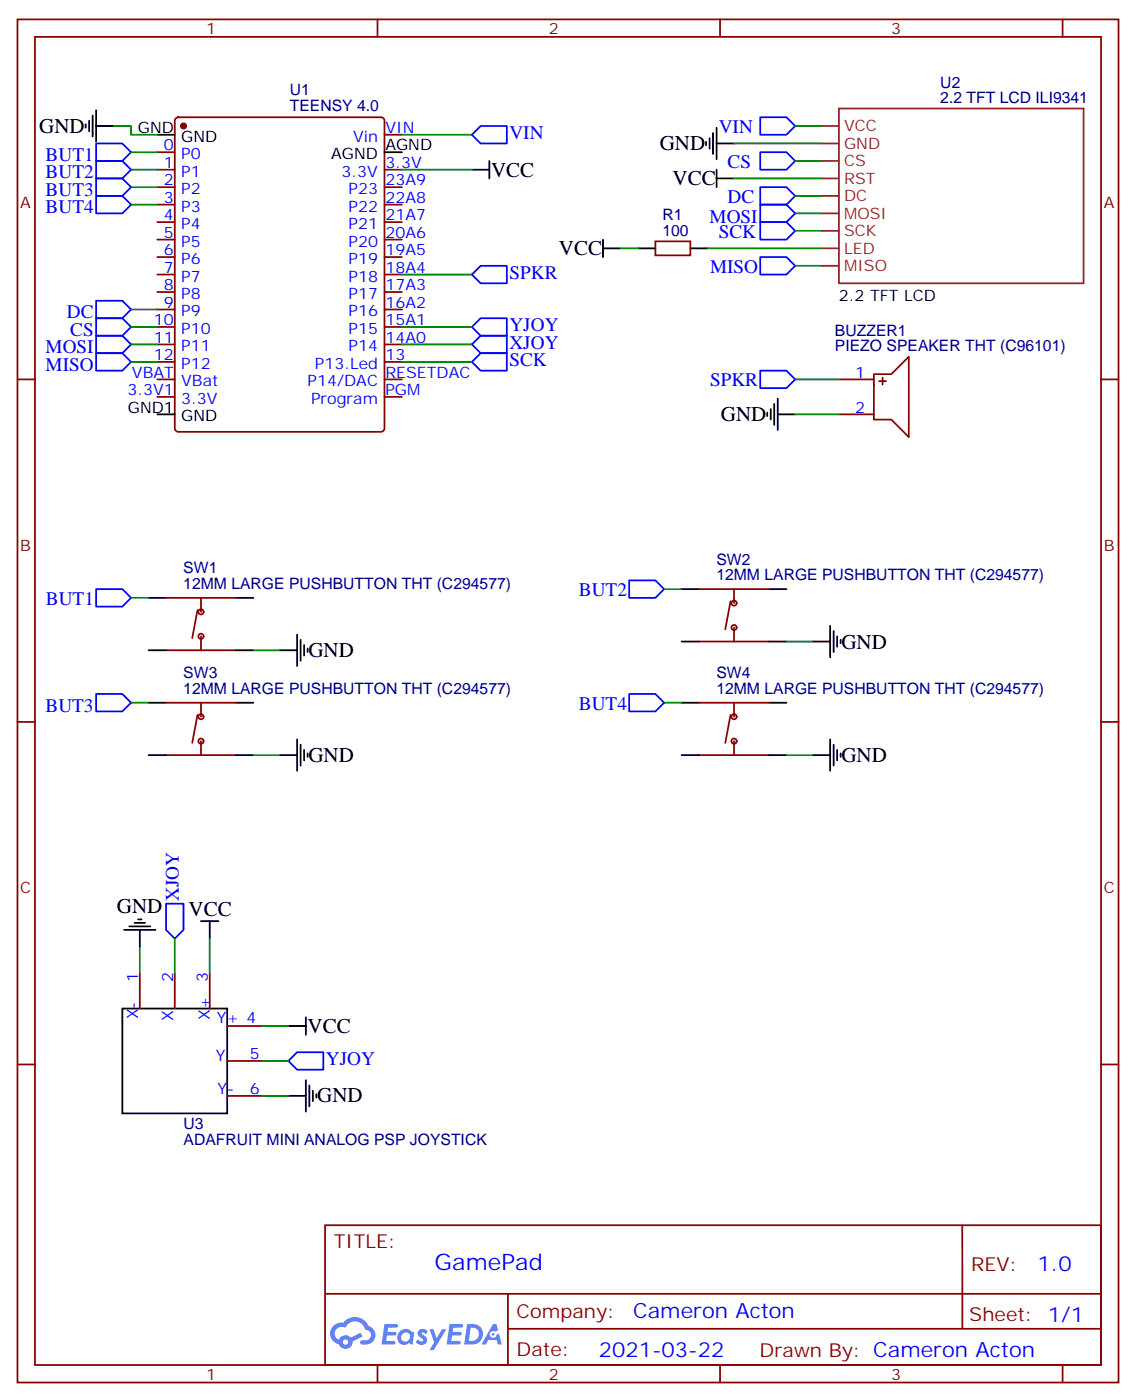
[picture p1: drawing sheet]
<svg xmlns="http://www.w3.org/2000/svg" width="229mm" height="283mm" viewBox="0 0 229 283" stroke-linecap="round" stroke-linejoin="round" font-family="sans-serif">
<g fill="none" stroke="#870000" stroke-width=".35">
<path d="M3.5 3.9h222.3v275.2h-222.3zM7.1 7.4h215.1v268.2h-215.1zM76.2 3.9v3.5M145.3 3.9v3.5M214.5 3.9v3.5M3.5 76.6h3.6M222.2 76.6h3.6M3.5 145.7h3.6M222.2 145.7h3.6M3.5 214.9h3.6M222.2 214.9h3.6M65.6 247.3h156.6v28.3h-156.6z"/>
<path d="M194.2 247.4l.1 20.8M65.7 261.2h156.4M76.2 275.6v3.5M102.5 268.2h119.6M102.5 261.2v14.1M145.3 275.6v3.5M214.5 275.6v3.5"/>
</g>
<g fill="#5487ff">
<path d="M84.6 268.5a1.22 1.22 0 0 1 1.7 .3l-.4 .6a.47 .47 0 0 0-.3-.5 .47 .47 0 0 0-.5 .2v.2a1.55 1.55 0 0 1 1.1 1.5 1.34 1.34 0 0 1-2.3 .1l.5-.5 .7 .4a.29 .29 0 0 0 .4-.3 .29 .29 0 0 0-.3-.3 1.04 1.04 0 0 1-.6-1.7z"/>
<path d="M77.6 267.3h2.1a.43 .43 0 0 1 .5 0 .43 .43 0 0 1 .1 .5l-.3 .2h-1.7l-.1 .9h1.5a.37 .37 0 0 1 .4 .4 .37 .37 0 0 1-.4 .3h-1.6l-.2 1.1h1.3a.43 .43 0 0 1 .5 .1 .43 .43 0 0 1 .1 .4l-.3 .2h-2.5z"/>
<path d="M90.8 267.3h2.1a.43 .43 0 0 1 .4 0 .43 .43 0 0 1 .1 .5l-.3 .2h-1.6l-.1 .9h1.5a.37 .37 0 0 1 .3 .4 .37 .37 0 0 1-.4 .3h-1.6l-.1 1.1h1.3a.43 .43 0 0 1 .4 .1 .43 .43 0 0 1 .1 .4l-.3 .2h-2.4z"/>
<path d="M99.5 267.3h.7l.3 1.2-.6 .3a.69 .69 0 0 0-1 .3 .69 .69 0 0 0 .5 1 .69 .69 0 0 0 .8-.6l.5-.3 .6 2.2h-.8l-.2-.9h-1.8l-.4 .9h-.9z"/>
<path d="M86.7 268.3h.8l.6 1.9 1.1-1.9h.9l-2.5 4.2h-.9l.9-1.5z"/>
<path d="M94.3 267.3l-.6 4.1h1.3a2.11 2.11 0 0 0 2.5-2.1 2.11 2.11 0 0 0-2.5-2zM95 268a1.39 1.39 0 0 1 1.7 1.4 1.39 1.39 0 0 1-1.8 1.3h-.3z"/>
<path d="M80.6 268.9a1.47 1.47 0 0 0-.1 2.1 1.47 1.47 0 0 0 2.1 .1l.7 .3 .3-2.3-.2-.2-.4-.1a1.49 1.49 0 0 0-2.4 .1zM81.3 269.3a.91 .91 0 0 1 1.5 .3 .91 .91 0 0 1-1 1.2 .87 .87 0 0 1-.8-.6 .87 .87 0 0 1 .3-.9z"/>
<path d="M67.3 267.6a2.18 2.18 0 0 0 1.1 3.8 1.44 1.44 0 0 0 1.6 .9 1.44 1.44 0 0 0 1.2-1.5l2-1-.5-.7-1.9 .9a1.47 1.47 0 0 0-2.4 .5 1.39 1.39 0 0 1-.7-2 1.39 1.39 0 0 1 2-.5 2.08 2.08 0 0 1 2.2-1.3 2.08 2.08 0 0 1 1.8 1.7 1.07 1.07 0 0 1 1.2 1 1.07 1.07 0 0 1-1 1.2h-.7a.43 .43 0 0 0-.5 .3 .43 .43 0 0 0 .4 .5 2 2 0 0 0 2.4-1 2 2 0 0 0-.7-2.5l-.4-.2a2.98 2.98 0 0 0-5.1-.7l-1.1 .1zM69.2 270.9a.55 .55 0 0 1 1.1 0 .55 .55 0 0 1-1.1 0z"/>
<circle cx="99.5" cy="269.4" r=".26"/>
</g>
<g fill="none" stroke="#870000" stroke-width=".35">
<path d="M31.7 30.7h3.6M31.7 34.3h3.6M31.7 37.8h3.6M35.5 23.9l.5-.2h40.9a.71 .71 0 0 1 .7 .7v62.1a.76 .76 0 0 1-.7 .7h-40.9a.76 .76 0 0 1-.7-.7v-62.1zM77.6 34.3h3.5M77.6 37.8h3.5M77.6 27.2h3.5M31.7 41.3h3.6M31.7 44.8h3.6M31.7 48.4h3.6M31.7 51.9h3.6M31.7 55.4h3.6"/>
<path d="M31.7 58.9h3.6M77.6 41.3h3.5M77.6 44.8h3.5M77.6 48.4h3.5M77.6 51.9h3.5M77.6 55.4h3.5M77.6 58.9h3.5M132.3 48.7h7v2.8h-7zM31.7 62.5h3.6M31.7 66h3.6M31.7 69.5h3.6M31.7 73.1h3.6"/>
<path d="M31.7 76.6h3.6M77.6 62.5h3.5M77.6 66h3.5M77.6 69.5h3.5M77.6 73.1h3.5M77.6 76.6h3.5M169.3 76.6h7.1M176.4 75.5h3.5l3.5-3.5v16.2l-3.5-3.5h-3.5zM177.4 76.9h1.5M178.2 76.2v1.4M31.7 80.1h3.6M77.6 80.1h3.5"/>
<path d="M169.3 83.6h7.1M141.1 118.9h14.1M148.2 118.9v2.8M33.5 120.7h14.1M33.5 131.3h14.1M39.9 123.2l-1.1 5.6M40.6 120.7v2.8M40.6 128.4v2.9M141.1 129.5h14.1M147.5 121.4l-1.1 5.6M148.2 126.7v2.8M33.5 141.9h14.1"/>
<path d="M33.5 152.4h14.1M39.9 144.3l-1.1 5.7M40.6 141.9v2.8M40.6 149.6v2.8M141.1 141.9h14.1M141.1 152.4h14.1M147.5 144.3l-1.1 5.7M148.2 141.9v2.8M148.2 149.6v2.8M28.2 196.5v7.1M35.3 196.5v7.1M42.3 196.5v7.1"/>
<path d="M45.9 207.1h7M45.9 214.2h7M45.9 221.2h7"/>
<circle cx="40.6" cy="123.5" r=".53"/>
<circle cx="40.6" cy="128.4" r=".53"/>
<circle cx="148.2" cy="126.7" r=".53"/>
<circle cx="148.2" cy="121.7" r=".53"/>
<circle cx="40.6" cy="144.7" r=".53"/>
<circle cx="40.6" cy="149.6" r=".53"/>
<circle cx="148.2" cy="149.6" r=".53"/>
<circle cx="148.2" cy="144.7" r=".53"/>
</g>
<circle cx="37" cy="25.4" r=".53" fill="#870000" stroke="#870000" stroke-width=".35"/>
<g fill="none" stroke="#000" stroke-width=".35">
<path d="M17.3 25.1v.7M18 24.4v2.1M18.7 23.3v4.3M19.4 25.4h3.5M19.4 22.3v6.3M31.7 27.2h3.6M77.6 30.7h3.5M95.2 34.3h3.6M98.8 32.5v3.5M142.5 28.6v.7M143.2 27.9v2.1M143.9 26.8v4.3"/>
<path d="M144.6 29h3.6M144.6 25.8v6.3M144.6 34.3v3.5M144.6 36h3.6M121.7 50.1h3.5M121.7 48.4v3.5M128.8 50.1h3.5M139.3 50.1h3.6M31.7 83.6h3.6M154.9 83.3v.7M155.6 82.6v2.1M156.3 81.5v4.3"/>
<path d="M157 83.6h3.5M157 80.5v6.3M137.6 118.9h3.5M155.2 118.9h3.5M30 120.7h3.5M30 131.3h3.5M47.6 120.7h3.6M47.6 131.3h3.6M56.4 131.3h3.6M60 128.1v6.3M60.7 129.2v4.2M61.4 130.2v2.1"/>
<path d="M62.1 130.9v.7M137.6 129.5h3.5M155.2 129.5h3.5M164 129.5h3.6M167.6 126.3v6.4M168.3 127.4v4.2M169 128.4v2.2M169.7 129.2v.7M30 141.9h3.5M30 152.4h3.5M47.6 141.9h3.6M47.6 152.4h3.6"/>
<path d="M56.4 152.4h3.6M60 149.3v6.3M60.7 150.3v4.3M61.4 151.4v2.1M62.1 152.1v.7M137.6 141.9h3.5M137.6 152.4h3.5M155.2 141.9h3.5M155.2 152.4h3.5M164 152.4h3.6M167.6 149.3v6.3M168.3 150.3v4.3"/>
<path d="M169 151.4v2.1M169.7 152.1v.7M25 187.7h6.4M26.1 187h4.2M27.2 186.3h2.1M27.9 185.6h.7M28.2 187.7v3.5M40.6 185.9h3.5M42.3 185.9v3.6M24.7 203.6h21.2v21.2h-21.2zM58.2 207.1h3.5M61.7 205.4v3.5"/>
<path d="M61.7 218.1v6.3M62.4 219.1v4.2M58.2 221.2h3.5M63.1 220.2v2.1M63.9 220.9v.7"/>
</g>
<path d="M165.8 39.5h3.5M165.8 36h3.5M165.8 32.5h3.5M165.8 29h3.5M165.8 25.4h3.5M169.3 21.9h49.4v35.3h-49.4zM165.8 53.7h3.5M165.8 50.1h3.5M165.8 46.6h3.5M165.8 43.1h3.5" fill="none" stroke="#8c2424" stroke-width=".35"/>
<g fill="none" stroke="#00f" stroke-width=".35">
<path d="M19.4 29h5.3l1.8 1.7-1.8 1.8h-5.3zM19.4 32.5h5.3l1.8 1.8-1.8 1.7h-5.3zM19.4 36h5.3l1.8 1.8-1.8 1.7h-5.3zM19.4 39.5h5.3l1.8 1.8-1.8 1.8h-5.3zM95.2 27.2l1.8-1.8h5.3v3.6h-5.3zM153.5 23.7h5.2l1.8 1.7-1.8 1.8h-5.2zM153.5 30.7h5.2l1.8 1.8-1.8 1.8h-5.2zM153.5 37.8h5.2l1.8 1.7-1.8 1.8h-5.2zM95.2 55.4l1.8-1.7h5.3v3.5h-5.3zM153.5 41.3h5.2l1.8 1.8-1.8 1.7h-5.2zM153.5 44.8h5.2l1.8 1.8-1.8 1.8h-5.2zM153.5 51.9h5.2l1.8 1.8-1.8 1.7h-5.2z"/>
<path d="M19.4 60.7h5.3l1.8 1.8-1.8 1.7h-5.3zM19.4 64.2h5.3l1.8 1.8-1.8 1.8h-5.3zM19.4 67.8h5.3l1.8 1.7-1.8 1.8h-5.3zM19.4 71.3h5.3l1.8 1.8-1.8 1.7h-5.3zM95.2 73.1l1.8-1.8h5.3v3.5h-5.3zM95.2 69.5l1.8-1.7h5.3v3.5h-5.3zM95.2 66l1.8-1.8h5.3v3.6h-5.3zM153.5 74.8h5.2l1.8 1.8-1.8 1.8h-5.2zM19.4 118.9h5.3l1.8 1.8-1.8 1.7h-5.3zM127 117.2h5.3l1.8 1.7-1.8 1.8h-5.3zM19.4 140.1h5.3l1.8 1.8-1.8 1.7h-5.3zM127 140.1h5.3l1.8 1.8-1.8 1.7h-5.3z"/>
<path d="M33.5 182.4h3.5v5.3l-1.7 1.8-1.8-1.8zM58.2 214.2l1.8-1.8h5.3v3.5h-5.3z"/>
</g>
<g fill="none" stroke="#008700" stroke-width=".35">
<path d="M22.9 25.4h3.6v1.8h5.2M26.5 37.8h5.2M26.5 30.7h5.2M26.5 34.3h5.2M81.1 34.3h14.1M81.1 27.2h14.1M148.2 29h17.6M148.2 36h17.6M160.5 25.4h5.3M160.5 32.5h5.3M160.5 39.5h5.3M26.5 41.3h5.2"/>
<path d="M81.1 55.4h14.1M125.2 50.1h3.6M142.9 50.1h22.9M160.5 43.1h5.3M160.5 46.6h5.3M160.5 53.7h5.3M26.5 62.5h5.2M26.5 66h5.2M26.5 69.5h5.2M26.5 73.1h5.2M81.1 66h14.1M81.1 69.5h14.1"/>
<path d="M81.1 73.1h14.1M160.5 76.6h8.8M160.5 83.6h8.8M134.1 118.9h3.5M26.5 120.7h3.5M51.2 131.3h5.2M158.7 129.5h5.3M26.5 141.9h3.5M51.2 152.4h5.2M134.1 141.9h3.5M158.7 152.4h5.3M28.2 191.2v5.3"/>
<path d="M35.3 189.5v7M42.3 189.5v7M52.9 207.1h5.3M52.9 214.2h5.3M52.9 221.2h5.3"/>
</g>
<text font-size="4.6" fill="#00f" x="87.7" y="256.4">GamePad</text>
<g font-size="4.2">
<text x="7.9" y="26.9">GND</text>
<text x="99.1" y="35.7">VCC</text>
<text x="133.2" y="30.4">GND</text>
<text x="135.8" y="37.4">VCC</text>
<text x="112.8" y="51.5">VCC</text>
<text x="145.5" y="85">GND</text>
<text x="169.9" y="130.9">GND</text>
<text x="62.3" y="132.6">GND</text>
<text x="62.3" y="153.7">GND</text>
<text x="169.9" y="153.9">GND</text>
<text x="23.6" y="184.4">GND</text>
<text x="38.1" y="184.8">VCC</text>
<text x="62.1" y="208.5">VCC</text>
<text x="64" y="222.5">GND</text>
</g>
<g font-size="4.2" fill="#00f">
<text x="209.4" y="256.6">1.0</text>
<text x="127.8" y="266.2">Cameron Acton</text>
<text x="120.9" y="274">2021-03-22</text>
</g>
<g font-size="3.9" fill="#00f">
<text x="102.8" y="28">VIN</text>
<text x="145.1" y="26.8">VIN</text>
<text x="9.2" y="32.5">BUT1</text>
<text x="146.9" y="33.9">CS</text>
<text x="9.2" y="36">BUT2</text>
<text x="9.2" y="39.5">BUT3</text>
<text x="146.9" y="40.9">DC</text>
<text x="9.2" y="43.1">BUT4</text>
<text x="143.2" y="45">MOSI</text>
<text x="145.1" y="48">SCK</text>
<text x="102.8" y="56.3">SPKR</text>
<text x="143.3" y="55.1">MISO</text>
<text x="13.5" y="64.2">DC</text>
<text x="9.2" y="71.3">MOSI</text>
<text x="14.2" y="67.8">CS</text>
<text x="102.8" y="70.4">XJOY</text>
<text x="102.8" y="66.9">YJOY</text>
<text x="9.2" y="74.8">MISO</text>
<text x="102.8" y="73.9">SCK</text>
<text x="143.3" y="78">SPKR</text>
<text x="9.3" y="122.1">BUT1</text>
<text x="116.9" y="120.3">BUT2</text>
<text x="9.2" y="143.8">BUT3</text>
<text x="116.9" y="143.2">BUT4</text>
<text x="36.1" y="181.9" transform="rotate(-90 36.1 181.9)">XJOY</text>
<text x="65.8" y="215">YJOY</text>
</g>
<g font-size="3.9" fill="#800">
<text x="67.4" y="251.9">TITLE:</text>
<text x="196" y="256.6">REV:</text>
<text x="104.3" y="266.1">Company:</text>
<text x="195.7" y="266.7">Sheet: 1/1</text>
<text x="104.3" y="273.8">Date:</text>
<text x="153.3" y="273.9">Drawn By: Cameron Acton</text>
</g>
<g font-size="3.2" fill="#800">
<text x="41.6" y="6.9">1</text>
<text x="110.8" y="6.9">2</text>
<text x="179.9" y="6.9">3</text>
<text x="4.1" y="42">A</text>
<text x="222.8" y="42">A</text>
<text x="4.1" y="111.2">B</text>
<text x="222.8" y="111.2">B</text>
<text x="4.1" y="180.3">C</text>
<text x="222.8" y="180.3">C</text>
<text x="41.6" y="278.6">1</text>
<text x="110.8" y="278.6">2</text>
<text x="179.9" y="278.6">3</text>
</g>
<g font-size="3.2" fill="#000080">
<text x="189.8" y="17.7">U2</text>
<text x="58.5" y="22.3">TEENSY 4.0</text>
<text x="58.5" y="19.2">U1</text>
<text x="189.8" y="20.8">2.2 TFT LCD ILI9341</text>
<text x="133.7" y="47.7">100</text>
<text x="133.7" y="44.5">R1</text>
<text x="168.5" y="70.9">PIEZO SPEAKER THT (C96101)</text>
<text x="168.5" y="67.8">BUZZER1</text>
<text x="144.6" y="114">SW2</text>
<text x="37" y="118.9">12MM LARGE PUSHBUTTON THT (C294577)</text>
<text x="37" y="115.8">SW1</text>
<text x="144.6" y="117.2">12MM LARGE PUSHBUTTON THT (C294577)</text>
<text x="37" y="136.9">SW3</text>
<text x="144.6" y="136.9">SW4</text>
<text x="37" y="140.1">12MM LARGE PUSHBUTTON THT (C294577)</text>
<text x="144.6" y="140.1">12MM LARGE PUSHBUTTON THT (C294577)</text>
<text x="37.1" y="227.9">U3</text>
<text x="37.1" y="231.1">ADAFRUIT MINI ANALOG PSP JOYSTICK</text>
</g>
<g font-size="3.2">
<text x="27.8" y="26.8">GND</text>
<text x="36.6" y="28.6">GND</text>
<text x="66.9" y="32.1">AGND</text>
<text x="77.8" y="30.4">AGND</text>
<text x="169.3" y="60.7">2.2 TFT LCD</text>
<text x="25.8" y="83.3">GND1</text>
<text x="36.6" y="85.1">GND</text>
</g>
<g font-size="3.2" fill="#00f">
<text x="71.3" y="28.6">Vin</text>
<text x="77.8" y="26.8">VIN</text>
<text x="33.1" y="30.4">0</text>
<text x="33.1" y="33.9">1</text>
<text x="36.6" y="32.1">P0</text>
<text x="36.6" y="35.7">P1</text>
<text x="69" y="35.7">3.3V</text>
<text x="77.8" y="33.9">3.3V</text>
<text x="33.1" y="37.4">2</text>
<text x="33.1" y="41">3</text>
<text x="36.6" y="39.2">P2</text>
<text x="70.4" y="39.2">P23</text>
<text x="77.8" y="41">22A8</text>
<text x="77.8" y="37.4">23A9</text>
<text x="33.1" y="44.5">4</text>
<text x="36.6" y="42.7">P3</text>
<text x="36.6" y="46.2">P4</text>
<text x="70.4" y="46.2">P21</text>
<text x="70.4" y="42.7">P22</text>
<text x="77.8" y="44.5">21A7</text>
<text x="33.1" y="48">5</text>
<text x="33.1" y="51.5">6</text>
<text x="36.6" y="49.8">P5</text>
<text x="36.6" y="53.3">P6</text>
<text x="70.4" y="53.3">P19</text>
<text x="70.4" y="49.8">P20</text>
<text x="77.8" y="51.5">19A5</text>
<text x="77.8" y="48">20A6</text>
<text x="33.1" y="55.1">7</text>
<text x="33.1" y="58.6">8</text>
<text x="36.6" y="56.8">P7</text>
<text x="70.4" y="56.8">P18</text>
<text x="77.8" y="58.6">17A3</text>
<text x="77.8" y="55.1">18A4</text>
<text x="31.1" y="65.7">10</text>
<text x="33.1" y="62.1">9</text>
<text x="36.6" y="60.4">P8</text>
<text x="36.6" y="63.9">P9</text>
<text x="70.4" y="63.9">P16</text>
<text x="70.4" y="60.4">P17</text>
<text x="77.8" y="65.7">15A1</text>
<text x="77.8" y="62.1">16A2</text>
<text x="31.1" y="69.2">11</text>
<text x="36.6" y="67.4">P10</text>
<text x="36.6" y="70.9">P11</text>
<text x="70.4" y="70.9">P14</text>
<text x="70.4" y="67.4">P15</text>
<text x="77.8" y="69.2">14A0</text>
<text x="26.6" y="76.2">VBAT</text>
<text x="31.1" y="72.7">12</text>
<text x="36.6" y="74.5">P12</text>
<text x="36.6" y="78">VBat</text>
<text x="62.1" y="78">P14/DAC</text>
<text x="63.6" y="74.5">P13.Led</text>
<text x="77.8" y="76.2">RESETDAC</text>
<text x="77.8" y="72.7">13</text>
<text x="172.6" y="76.2">1</text>
<text x="25.7" y="79.8">3.3V1</text>
<text x="36.6" y="81.5">3.3V</text>
<text x="62.8" y="81.5">Program</text>
<text x="77.8" y="79.8">PGM</text>
<text x="172.6" y="83.3">2</text>
<text x="27.9" y="198.3" transform="rotate(-90 27.9 198.3)">1</text>
<text x="34.9" y="198.3" transform="rotate(-90 34.9 198.3)">2</text>
<text x="42" y="198.3" transform="rotate(-90 42 198.3)">3</text>
<text x="27.9" y="205.8" transform="rotate(-90 27.9 205.8)">X-</text>
<text x="34.9" y="206.1" transform="rotate(-90 34.9 206.1)">X</text>
<text x="42.3" y="205.9" transform="rotate(-90 42.3 205.9)">X+</text>
<text x="43.8" y="206.4">Y+ 4</text>
<text x="43.6" y="214.2">Y</text>
<text x="50.4" y="213.8">5</text>
<text x="43.9" y="220.9">Y-</text>
<text x="50.4" y="220.9">6</text>
</g>
<g font-size="3.2" fill="#8d2323">
<text x="170.4" y="26.5">VCC</text>
<text x="170.4" y="33.5">CS</text>
<text x="170.4" y="30">GND</text>
<text x="170.4" y="40.6">DC</text>
<text x="170.4" y="37.1">RST</text>
<text x="170.4" y="47.7">SCK</text>
<text x="170.4" y="44.1">MOSI</text>
<text x="170.4" y="51.2">LED</text>
<text x="170.4" y="54.7">MISO</text>
</g>
</svg>
